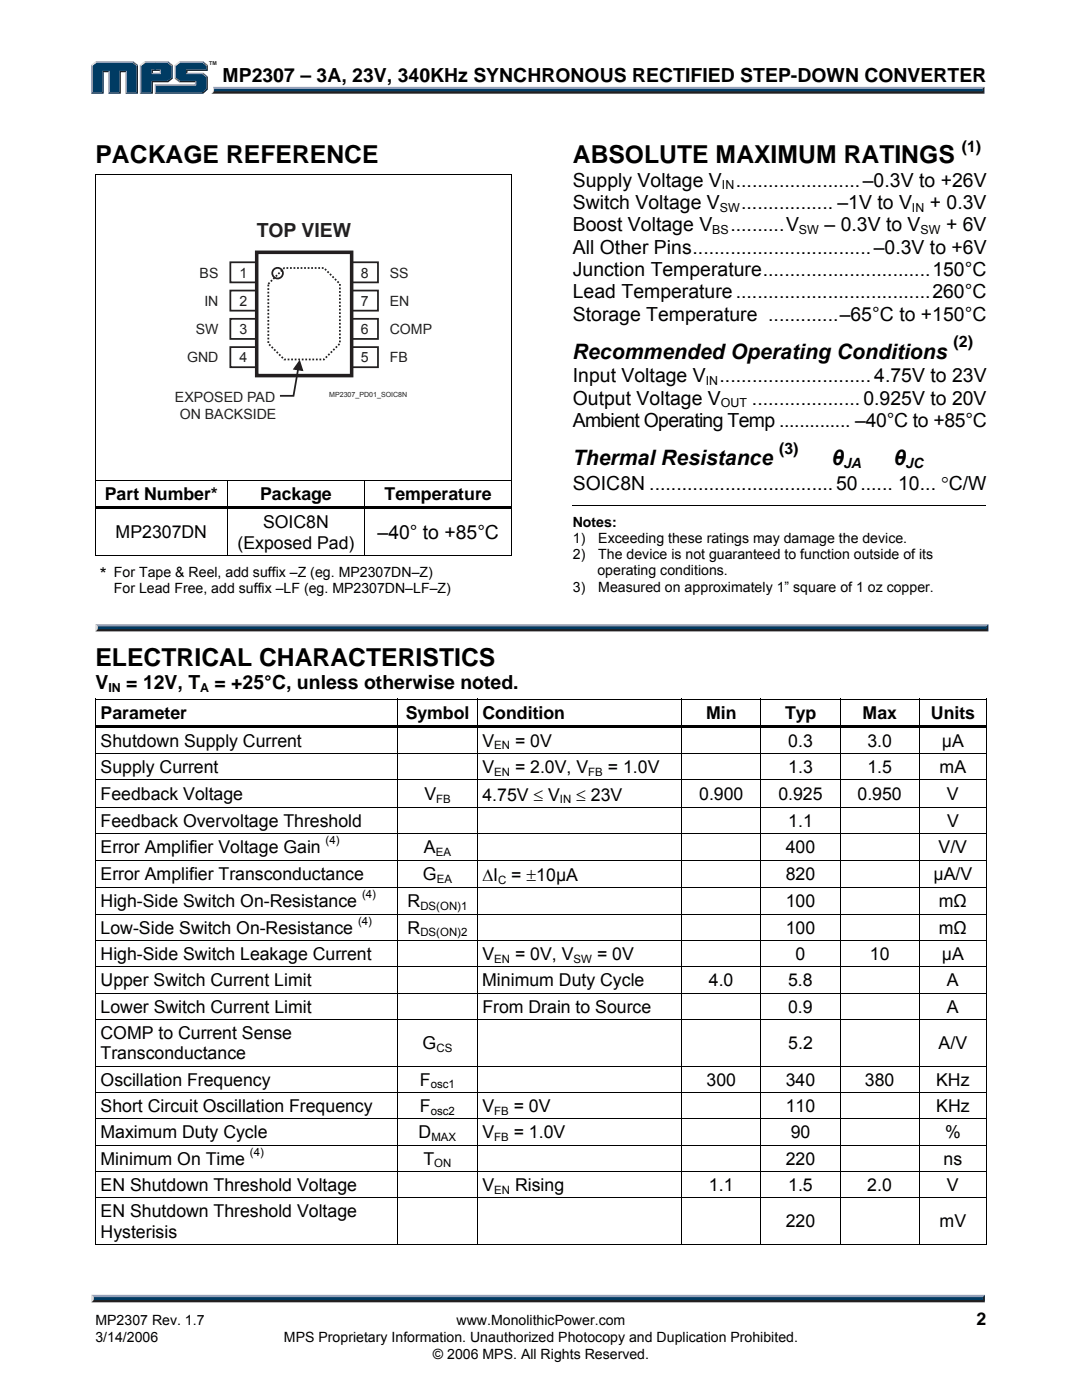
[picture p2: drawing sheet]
<svg xmlns="http://www.w3.org/2000/svg" width="216mm" height="279mm" viewBox="0 0 216 279" stroke-linecap="round" stroke-linejoin="round" font-family="sans-serif">
<path d="M18.7 259.2h177.4l.4 .7h-178.3z" fill="#231f20"/>
<path d="M18.3 258.4h178.2l-.4 .8h-177.4z" fill="#94a0b9"/>
<path d="M196.5 258.4v1.5l-.4-.4v-.6z" fill="#001339"/>
<path d="M18.7 258.9h177.4v.6h-177.4z" fill="#003b63"/>
<path d="M18.2 258.4l.5 .5v.5l-.5 .5z" fill="#dcddde"/>
<path d="M42.5 17.3h153.9l-.4 .7h-153.3z" fill="#94a0b9"/>
<path d="M42.7 18h153.3l.4 .7h-154.3l.4-.3z" fill="#231f20"/>
<path d="M196.4 17.3v1.4l-.4-.4v-.5z" fill="#001339"/>
<path d="M42.7 17.8h153.3v.5h-153.4z" fill="#003b63"/>
<path d="M42.5 17.3l.2 .6a.81 .81 0 0 1-.6 .8l.1-.1a1.3 1.3 0 0 0 .3-1.3z" fill="#dcddde"/>
<path d="M30.5 14.5h1.4l.2 .3h-1.9z" fill="#94a0b9"/>
<g fill="#003b63">
<path d="M18.4 13.1l.8-.6h7.3l.8 .6v5.3h-2v-4.3h-1.5v4.3h-1.9v-4.3h-1.5v4.3h-2z"/>
<path d="M28.2 13.1l.8-.6h2.1v1.4h-.9v.9h1.9v-.9h-1.2v-1.4h2.5l.8 .6v2.4l-.8 .6h-3.2v2.3h-2z"/>
<path d="M31.1 17.1h8v-1h-3.2l-.8-.6v-2.4l.8-.6h4.5l.8 .6v.8h-4.1v.9h3.3l.8 .6v2.3l-.8 .7h-9.3z"/>
</g>
<path d="M35.7 12.4h4.9" fill="none" stroke="#94a0b9" stroke-width=".27"/>
<path d="M34.8 13l.9-.8 .2 .3-.8 .6z" fill="#dcddde"/>
<path d="M35 13v2.7" fill="none" stroke="#94a0b9" stroke-width=".27"/>
<path d="M34.8 15.7l.3-.2 .8 .6-.2 .3z" fill="#547194"/>
<path d="M35.7 16.3h3.5" fill="none" stroke="#001339" stroke-width=".27"/>
<g fill="#94a0b9">
<path d="M30.9 16.8h8v-.4l.3-.3v1h-8.1z"/>
<path d="M30.9 16.8l.2 .3v1.3l-.2 .3z"/>
</g>
<path d="M37.1 13.9h4.1v-.8l.3-.1v1.1h-4.1v.4l-.3 .3z" fill="#001339"/>
<path d="M37.1 14.6h3.5" fill="none" stroke="#94a0b9" stroke-width=".27"/>
<path d="M40.6 14.5l.9 .7-.3 .2-.8-.6z" fill="#547194"/>
<g fill="#001339">
<path d="M31.1 18.4h9.3l.8-.7v-2.3l.3-.2v2.7l-.9 .8h-9.7z"/>
<path d="M30.2 16.1h3.2l.8-.6v-2.4l.3-.1v2.7l-.9 .7h-3.1v2.3h-2.6l.3-.3h2z"/>
</g>
<path d="M33.6 12.2l.9 .8-.3 .1-.8-.6z" fill="#547194"/>
<path d="M28.8 12.4h4.8" fill="none" stroke="#94a0b9" stroke-width=".27"/>
<path d="M27.9 13l.9-.8 .2 .3-.8 .6z" fill="#dcddde"/>
<path d="M28 13v5.7" fill="none" stroke="#94a0b9" stroke-width=".27"/>
<path d="M31.9 14.1l.2-.2v.9l-.2-.3z" fill="#94a0b9"/>
<g fill="#001339">
<path d="M30.2 13.9h1.9l-.2 .2h-1.4v.4l-.3 .3z"/>
<path d="M27.3 13.1l.2-.1v5.7h-2.5l.3-.3h2z"/>
</g>
<path d="M26.6 12.2l.9 .8-.2 .1-.8-.6z" fill="#547194"/>
<path d="M19.1 12.4h7.5" fill="none" stroke="#94a0b9" stroke-width=".27"/>
<path d="M18.2 13l.9-.8 .1 .3-.8 .6z" fill="#dcddde"/>
<path d="M18.3 13v5.7" fill="none" stroke="#94a0b9" stroke-width=".27"/>
<path d="M20.4 14.1h1.5l-.3 .3h-.9v4.3h-2.5l.2-.3h2z" fill="#001339"/>
<path d="M21.7 14.1v4.6" fill="none" stroke="#94a0b9" stroke-width=".27"/>
<path d="M23.8 14.1h1.5l-.3 .3h-.9v4.3h-2.5l.3-.3h1.9z" fill="#001339"/>
<path d="M25.1 14.1v4.6" fill="none" stroke="#94a0b9" stroke-width=".27"/>
<path d="M40.6 12.2l.9 .8-.3 .1-.8-.6z" fill="#547194"/>
<path d="M56.7 53.5h7.9l3.2 3.2v11.9l-3.2 3.1h-7.9l-3.2-3.1v-11.9z" fill="none" stroke="#231f20" stroke-width=".35" stroke-dasharray=".4" stroke-linecap="butt"/>
<path d="M51.2 50.4h19v24.6h-19z" fill="none" stroke="#231f20" stroke-width=".71" stroke-linecap="butt"/>
<g fill="none" stroke="#231f20" stroke-width=".35">
<path d="M46 52.3h5.2v4.1h-5.2zM46 58h5.2v4h-5.2zM70.2 52.3h5.2v4.1h-5.2zM70.2 58h5.2v4h-5.2zM46 63.6h5.2v4h-5.2zM46 69.3h5.2v4h-5.2zM59.6 72.7l-1 6.3h-2.7M70.2 63.6h5.2v4h-5.2zM70.2 69.3h5.2v4h-5.2z"/>
<circle cx="55.4" cy="54.5" r="1.06"/>
</g>
<path d="M59.8 72.2l.5 1.7-1.6-.3z" fill="#231f20" stroke="#231f20" stroke-width=".35"/>
<g fill="#000">
<path d="M19 34.7h.1v.7h-.1zM102 34.7h.2v.7h-.2zM102 34.7h.2v.2h-.2zM19 95.9h.1v.7h-.1zM45.3 95.9h.1v.7h-.1zM72.7 95.9h.2v.7h-.2zM102 95.9h.2v.7h-.2zM19 101.1h.1v1.1h-.1zM19 110.8h.1v.2h-.1zM19.1 101.1h26.2v.5h-26.2zM45.3 101.6h.1v.6h-.1zM45.3 101.1h27.4v.5h-27.4z"/>
<path d="M72.7 101.6h.2v.6h-.2zM72.7 101.1h29.3v.5h-29.3zM102 101.1h.2v1.1h-.2zM102 110.8h.2v.2h-.2z"/>
</g>
<g fill="none" stroke="#000" stroke-width=".2">
<path d="M19 34.8h83M19 35.4v60.5M102.1 35.4v60.5M19 96.6v4.5M19.1 95.9h26.2M45.4 96.6v4.5M45.4 95.9h27.3M72.8 96.6v4.5M72.9 95.9h29.1M102.1 96.6v4.5M19 110.9h83.2M19 102.2v8.6"/>
<path d="M45.4 102.2v8.6M72.8 102.2v8.6M102.1 102.2v8.6M114.3 100.8h82.4"/>
</g>
<path d="M19.5 125.3h177.3l.4 .7h-178.2z" fill="#231f20"/>
<path d="M19.1 124.6h178.1l-.4 .7h-177.3z" fill="#94a0b9"/>
<path d="M197.2 124.6v1.4l-.4-.4v-.6z" fill="#001339"/>
<path d="M19.5 125h177.3v.6h-177.3z" fill="#003b63"/>
<path d="M19 124.6l.5 .4v.6l-.5 .4z" fill="#dcddde"/>
<g fill="#000">
<path d="M196.8 139.4h.1v.2h-.1zM19 139.4h.1v.7h-.1zM19 144.7h.1v1h-.1zM19 150.3h.1v.7h-.1zM19 155.6h.1v.7h-.1zM19.1 144.7h60.2v.5h-60.2zM79.3 139.4h.2v.7h-.2zM79.3 145.2h.2v.5h-.2zM79.3 144.7h15.9v.5h-15.9zM79.3 150.3h.2v.7h-.2zM79.3 155.6h.2v.7h-.2zM95.2 139.4h.1v.7h-.1z"/>
<path d="M95.2 145.2h.1v.5h-.1zM95.2 144.7h40.8v.5h-40.8zM95.2 150.3h.1v.7h-.1zM95.2 155.6h.1v.7h-.1zM136 139.4h.1v.7h-.1zM136 145.2h.1v.5h-.1zM136 144.7h15.7v.5h-15.7zM136 150.3h.1v.7h-.1zM136 155.6h.1v.7h-.1zM151.7 139.4h.2v.7h-.2zM151.7 145.2h.2v.5h-.2zM151.7 144.7h15.9v.5h-15.9z"/>
<path d="M151.7 150.3h.2v.7h-.2zM151.7 155.6h.2v.7h-.2zM167.6 139.4h.1v.7h-.1zM167.6 145.2h.1v.5h-.1zM167.6 144.7h15.8v.5h-15.8zM167.6 150.3h.1v.7h-.1zM167.6 155.6h.1v.7h-.1zM183.4 139.4h.1v.7h-.1zM183.4 145.2h.1v.5h-.1zM183.4 144.7h13.4v.5h-13.4zM183.4 150.3h.1v.7h-.1zM183.4 155.6h.1v.7h-.1z"/>
<path d="M196.8 139.4h.1v.7h-.1zM196.8 144.7h.1v1h-.1zM196.8 150.3h.1v.7h-.1zM196.8 155.6h.1v.7h-.1zM19 161.1h.1v.7h-.1zM19 166.3h.1v.7h-.1zM19 171.6h.1v.7h-.1zM19 177.1h.1v.7h-.1zM79.3 161.1h.2v.7h-.2zM79.3 166.3h.2v.7h-.2zM79.3 171.6h.2v.7h-.2zM79.3 177.1h.2v.7h-.2z"/>
<path d="M95.2 161.1h.1v.7h-.1zM95.2 166.3h.1v.7h-.1zM95.2 171.6h.1v.7h-.1zM95.2 177.1h.1v.7h-.1zM136 161.1h.1v.7h-.1zM136 166.3h.1v.7h-.1zM136 171.6h.1v.7h-.1zM136 177.1h.1v.7h-.1zM151.7 161.1h.2v.7h-.2zM151.7 166.3h.2v.7h-.2zM151.7 171.6h.2v.7h-.2zM151.7 177.1h.2v.7h-.2z"/>
<path d="M167.6 161.1h.1v.7h-.1zM167.6 166.3h.1v.7h-.1zM167.6 171.6h.1v.7h-.1zM167.6 177.1h.1v.7h-.1zM183.4 161.1h.1v.7h-.1zM183.4 166.3h.1v.7h-.1zM183.4 171.6h.1v.7h-.1zM183.4 177.1h.1v.7h-.1zM196.8 161.1h.1v.7h-.1zM196.8 166.3h.1v.7h-.1zM196.8 171.6h.1v.7h-.1zM196.8 177.1h.1v.7h-.1z"/>
<path d="M19 182.4h.1v.7h-.1zM19 187.6h.1v.7h-.1zM19 192.9h.1v.7h-.1zM19 198.1h.1v.7h-.1zM79.3 182.4h.2v.7h-.2zM79.3 187.6h.2v.7h-.2zM79.3 192.9h.2v.7h-.2zM79.3 198.1h.2v.7h-.2zM95.2 182.4h.1v.7h-.1zM95.2 187.6h.1v.7h-.1zM95.2 192.9h.1v.7h-.1zM95.2 198.1h.1v.7h-.1z"/>
<path d="M136 182.4h.1v.7h-.1zM136 187.6h.1v.7h-.1zM136 192.9h.1v.7h-.1zM136 198.1h.1v.7h-.1zM151.7 182.4h.2v.7h-.2zM151.7 187.6h.2v.7h-.2zM151.7 192.9h.2v.7h-.2zM151.7 198.1h.2v.7h-.2zM167.6 182.4h.1v.7h-.1zM167.6 187.6h.1v.7h-.1zM167.6 192.9h.1v.7h-.1zM167.6 198.1h.1v.7h-.1z"/>
<path d="M183.4 182.4h.1v.7h-.1zM183.4 187.6h.1v.7h-.1zM183.4 192.9h.1v.7h-.1zM183.4 198.1h.1v.7h-.1zM196.8 182.4h.1v.7h-.1zM196.8 187.6h.1v.7h-.1zM196.8 192.9h.1v.7h-.1zM196.8 198.1h.1v.7h-.1zM19 203.4h.1v.7h-.1zM19 212.7h.1v.7h-.1zM19 218h.1v.7h-.1zM79.3 203.4h.2v.7h-.2z"/>
<path d="M79.3 212.7h.2v.7h-.2zM79.3 218h.2v.7h-.2zM95.2 203.4h.1v.7h-.1zM95.2 212.7h.1v.7h-.1zM95.2 218h.1v.7h-.1zM136 203.4h.1v.7h-.1zM136 212.7h.1v.7h-.1zM136 218h.1v.7h-.1zM151.7 203.4h.2v.7h-.2zM151.7 212.7h.2v.7h-.2zM151.7 218h.2v.7h-.2zM167.6 203.4h.1v.7h-.1z"/>
<path d="M167.6 212.7h.1v.7h-.1zM167.6 218h.1v.7h-.1zM183.4 203.4h.1v.7h-.1zM183.4 212.7h.1v.7h-.1zM183.4 218h.1v.7h-.1zM196.8 203.4h.1v.7h-.1zM196.8 212.7h.1v.7h-.1zM196.8 218h.1v.7h-.1zM19 223.2h.1v.7h-.1zM19 228.5h.1v.7h-.1zM19 233.7h.1v.7h-.1zM19 239h.1v.7h-.1z"/>
<path d="M79.3 223.2h.2v.7h-.2zM79.3 228.5h.2v.7h-.2zM79.3 233.7h.2v.7h-.2zM79.3 239h.2v.7h-.2zM95.2 223.2h.1v.7h-.1zM95.2 228.5h.1v.7h-.1zM95.2 233.7h.1v.7h-.1zM95.2 239h.1v.7h-.1zM136 223.2h.1v.7h-.1zM136 228.5h.1v.7h-.1zM136 233.7h.1v.7h-.1zM136 239h.1v.7h-.1z"/>
<path d="M151.7 223.2h.2v.7h-.2zM151.7 228.5h.2v.7h-.2zM151.7 233.7h.2v.7h-.2zM151.7 239h.2v.7h-.2zM167.6 223.2h.1v.7h-.1zM167.6 228.5h.1v.7h-.1zM167.6 233.7h.1v.7h-.1zM167.6 239h.1v.7h-.1zM183.4 223.2h.1v.7h-.1zM183.4 228.5h.1v.7h-.1zM183.4 233.7h.1v.7h-.1zM183.4 239h.1v.7h-.1z"/>
<path d="M196.8 223.2h.1v.7h-.1zM196.8 228.5h.1v.7h-.1zM196.8 233.7h.1v.7h-.1zM196.8 239h.1v.7h-.1zM196.8 248.3h.1v.2h-.1z"/>
</g>
<g fill="none" stroke="#000" stroke-width=".2">
<path d="M19 139.5h60.3M79.5 139.5h15.7M95.3 139.5h40.7M136.1 139.5h15.6M151.9 139.5h15.7M167.7 139.5h15.7M183.5 139.5h13.3M19 140.1v4.6M19 145.7v4.6M19 151v4.6M19 156.3v4.8M19.1 150.4h60.2"/>
<path d="M19.1 155.6h60.2M79.4 140.1v4.6M79.4 145.7v4.6M79.4 151v4.6M79.4 156.3v4.8M79.5 150.4h15.7M79.5 155.6h15.7M95.2 140.1v4.6M95.2 145.7v4.6M95.2 151v4.6M95.2 156.3v4.8M95.3 150.4h40.7"/>
<path d="M95.3 155.6h40.7M136 140.1v4.6M136 145.7v4.6M136 151v4.6M136 156.3v4.8M136.1 150.4h15.6M136.1 155.6h15.6M151.8 140.1v4.6M151.8 145.7v4.6M151.8 151v4.6M151.8 156.3v4.8M151.9 150.4h15.7"/>
<path d="M151.9 155.6h15.7M167.6 140.1v4.6M167.6 145.7v4.6M167.6 151v4.6M167.6 156.3v4.8M167.7 150.4h15.7M167.7 155.6h15.7M183.5 140.1v4.6M183.5 145.7v4.6M183.5 151v4.6M183.5 156.3v4.8M183.5 150.4h13.3"/>
<path d="M183.5 155.6h13.3M196.8 140.1v4.6M196.8 145.7v4.6M196.8 151v4.6M196.8 156.3v4.8M19 161.8v4.5M19 167v4.6M19 172.3v4.8M19 177.8v4.6M19.1 161.2h60.2M19.1 166.4h60.2M19.1 171.7h60.2"/>
<path d="M19.1 177.2h60.2M79.4 161.8v4.5M79.4 167v4.6M79.4 172.3v4.8M79.4 177.8v4.6M79.5 161.2h15.7M79.5 166.4h15.7M79.5 171.7h15.7M79.5 177.2h15.7M95.2 161.8v4.5M95.2 167v4.6M95.2 172.3v4.8"/>
<path d="M95.2 177.8v4.6M95.3 161.2h40.7M95.3 166.4h40.7M95.3 171.7h40.7M95.3 177.2h40.7M136 161.8v4.5M136 167v4.6M136 172.3v4.8M136 177.8v4.6M136.1 161.2h15.6M136.1 166.4h15.6M136.1 171.7h15.6"/>
<path d="M136.1 177.2h15.6M151.8 161.8v4.5M151.8 167v4.6M151.8 172.3v4.8M151.8 177.8v4.6M151.9 161.2h15.7M151.9 166.4h15.7M151.9 171.7h15.7M151.9 177.2h15.7M167.6 161.8v4.5M167.6 167v4.6M167.6 172.3v4.8"/>
<path d="M167.6 177.8v4.6M167.7 161.2h15.7M167.7 166.4h15.7M167.7 171.7h15.7M167.7 177.2h15.7M183.5 161.8v4.5M183.5 167v4.6M183.5 172.3v4.8M183.5 177.8v4.6M183.5 161.2h13.3M183.5 166.4h13.3M183.5 171.7h13.3"/>
<path d="M183.5 177.2h13.3M196.8 161.8v4.5M196.8 167v4.6M196.8 172.3v4.8M196.8 177.8v4.6M19 183.1v4.5M19 188.3v4.6M19 193.6v4.5M19 198.8v4.6M19.1 182.5h60.2M19.1 187.7h60.2M19.1 193h60.2"/>
<path d="M19.1 198.2h60.2M79.4 183.1v4.5M79.4 188.3v4.6M79.4 193.6v4.5M79.4 198.8v4.6M79.5 182.5h15.7M79.5 187.7h15.7M79.5 193h15.7M79.5 198.2h15.7M95.2 183.1v4.5M95.2 188.3v4.6M95.2 193.6v4.5"/>
<path d="M95.2 198.8v4.6M95.3 182.5h40.7M95.3 187.7h40.7M95.3 193h40.7M95.3 198.2h40.7M136 183.1v4.5M136 188.3v4.6M136 193.6v4.5M136 198.8v4.6M136.1 182.5h15.6M136.1 187.7h15.6M136.1 193h15.6"/>
<path d="M136.1 198.2h15.6M151.8 183.1v4.5M151.8 188.3v4.6M151.8 193.6v4.5M151.8 198.8v4.6M151.9 182.5h15.7M151.9 187.7h15.7M151.9 193h15.7M151.9 198.2h15.7M167.6 183.1v4.5M167.6 188.3v4.6M167.6 193.6v4.5"/>
<path d="M167.6 198.8v4.6M167.7 182.5h15.7M167.7 187.7h15.7M167.7 193h15.7M167.7 198.2h15.7M183.5 183.1v4.5M183.5 188.3v4.6M183.5 193.6v4.5M183.5 198.8v4.6M183.5 182.5h13.3M183.5 187.7h13.3M183.5 193h13.3"/>
<path d="M183.5 198.2h13.3M196.8 183.1v4.5M196.8 188.3v4.6M196.8 193.6v4.5M196.8 198.8v4.6M19 204.1v8.6M19 213.4v4.6M19 218.7v4.5M19.1 203.5h60.2M19.1 212.8h60.2M19.1 218h60.2M79.4 204.1v8.6"/>
<path d="M79.4 213.4v4.6M79.4 218.7v4.5M79.5 203.5h15.7M79.5 212.8h15.7M79.5 218h15.7M95.2 204.1v8.6M95.2 213.4v4.6M95.2 218.7v4.5M95.3 203.5h40.7M95.3 212.8h40.7M95.3 218h40.7M136 204.1v8.6"/>
<path d="M136 213.4v4.6M136 218.7v4.5M136.1 203.5h15.6M136.1 212.8h15.6M136.1 218h15.6M151.8 204.1v8.6M151.8 213.4v4.6M151.8 218.7v4.5M151.9 203.5h15.7M151.9 212.8h15.7M151.9 218h15.7M167.6 204.1v8.6"/>
<path d="M167.6 213.4v4.6M167.6 218.7v4.5M167.7 203.5h15.7M167.7 212.8h15.7M167.7 218h15.7M183.5 204.1v8.6M183.5 213.4v4.6M183.5 218.7v4.5M183.5 203.5h13.3M183.5 212.8h13.3M183.5 218h13.3M196.8 204.1v8.6"/>
<path d="M196.8 213.4v4.6M196.8 218.7v4.5M19 223.9v4.6M19 229.2v4.5M19 234.4v4.6M19 239.7v8.8M19.1 223.3h60.2M19.1 228.6h60.2M19.1 233.8h60.2M19.1 239.1h60.2M79.4 223.9v4.6M79.4 229.2v4.5"/>
<path d="M79.4 234.4v4.6M79.4 239.7v8.8M79.5 223.3h15.7M79.5 228.6h15.7M79.5 233.8h15.7M79.5 239.1h15.7M95.2 223.9v4.6M95.2 229.2v4.5M95.2 234.4v4.6M95.2 239.7v8.8M95.3 223.3h40.7M95.3 228.6h40.7"/>
<path d="M95.3 233.8h40.7M95.3 239.1h40.7M136 223.9v4.6M136 229.2v4.5M136 234.4v4.6M136 239.7v8.8M136.1 223.3h15.6M136.1 228.6h15.6M136.1 233.8h15.6M136.1 239.1h15.6M151.8 223.9v4.6M151.8 229.2v4.5"/>
<path d="M151.8 234.4v4.6M151.8 239.7v8.8M151.9 223.3h15.7M151.9 228.6h15.7M151.9 233.8h15.7M151.9 239.1h15.7M167.6 223.9v4.6M167.6 229.2v4.5M167.6 234.4v4.6M167.6 239.7v8.8M167.7 223.3h15.7M167.7 228.6h15.7"/>
<path d="M167.7 233.8h15.7M167.7 239.1h15.7M183.5 223.9v4.6M183.5 229.2v4.5M183.5 234.4v4.6M183.5 239.7v8.8M183.5 223.3h13.3M183.5 228.6h13.3M183.5 233.8h13.3M183.5 239.1h13.3M196.8 223.9v4.6M196.8 229.2v4.5"/>
<path d="M196.8 234.4v4.6M196.8 239.7v8.8M19 248.4h60.3M79.5 248.4h15.7M95.3 248.4h40.7M136.1 248.4h15.6M151.9 248.4h15.7M167.7 248.4h15.7M183.5 248.4h13.3"/>
</g>
<g font-size="4.9">
<text x="19" y="32.6">PACKAGE REFERENCE</text>
<text x="114.3" y="32.6">ABSOLUTE MAXIMUM RATINGS</text>
<text x="19" y="132.8">ELECTRICAL CHARACTERISTICS</text>
</g>
<g font-size="4.2">
<text x="114.3" y="71.6">Recommended Operating Conditions</text>
<text x="114.3" y="92.8">Thermal Resistance</text>
<text x="166" y="92.8">θ</text>
<text x="178.4" y="92.8">θ</text>
</g>
<g font-size="3.9">
<text x="44.4" y="16.3">MP2307 – 3A, 23V, 340KHz SYNCHRONOUS RECTIFIED STEP-DOWN CONVERTER</text>
<text x="114.3" y="37.3">Supply Voltage V</text>
<text x="114.3" y="41.7">Switch Voltage V</text>
<text x="146.8" y="37.3">.......................–0.3V to +26V</text>
<text x="147.9" y="41.7">................. –1V to V</text>
<text x="185.5" y="41.7">+ 0.3V</text>
<text x="114.3" y="46.2">Boost Voltage V</text>
<text x="145.7" y="46.2">..........V</text>
<text x="164.5" y="46.2">– 0.3V to V</text>
<text x="188.8" y="46.2">+ 6V</text>
<text x="114.3" y="50.6">All Other Pins.................................–0.3V to +6V</text>
<text x="114.3" y="55.1">Junction Temperature...............................150°C</text>
<text x="114.3" y="59.6">Lead Temperature....................................260°C</text>
<text x="114.3" y="64">Storage Temperature .............–65°C to +150°C</text>
<text x="114.3" y="76.3">Input Voltage V</text>
<text x="143.6" y="76.3">............................4.75V to 23V</text>
<text x="114.3" y="80.8">Output Voltage V</text>
<text x="150.1" y="80.8">....................0.925V to 20V</text>
<text x="114.3" y="85.2">Ambient Operating Temp .............. –40°C to +85°C</text>
<text x="114.3" y="97.8">SOIC8N ..................................50...... 10... °C/W</text>
<text x="75.3" y="107.6">–40° to +85°C</text>
<text x="19" y="137.5">V</text>
<text x="25.2" y="137.5">= 12V, T</text>
<text x="42.8" y="137.5">= +25°C, unless otherwise noted.</text>
</g>
<text font-size="3.9" fill="#231f20" x="51.3" y="47.4">TOP VIEW</text>
<g font-size="3.5">
<text x="20.9" y="99.8">Part Number*</text>
<text x="51.9" y="99.8">Package</text>
<text x="76.7" y="99.8">Temperature</text>
<text x="23.1" y="107.4">MP2307DN</text>
<text x="52.5" y="105.4">SOIC8N</text>
<text x="47.4" y="109.5">(Exposed Pad)</text>
<text x="19.9" y="115.8">*</text>
<text x="20.1" y="143.4">Parameter</text>
<text x="81" y="143.4">Symbol</text>
<text x="96.3" y="143.4">Condition</text>
<text x="140.9" y="143.4">Min</text>
<text x="156.6" y="143.4">Typ</text>
<text x="172.1" y="143.4">Max</text>
<text x="185.7" y="143.4">Units</text>
<text x="20.1" y="149">Shutdown Supply Current</text>
<text x="96.2" y="149">V</text>
<text x="102.8" y="149">= 0V</text>
<text x="157.3" y="149">0.3</text>
<text x="173.1" y="149">3.0</text>
<text x="188" y="149">µA</text>
<text x="20.1" y="154.3">Supply Current</text>
<text x="96.3" y="154.3">V</text>
<text x="102.8" y="154.3">= 2.0V, V</text>
<text x="121.3" y="154.3">= 1.0V</text>
<text x="157.3" y="154.3">1.3</text>
<text x="173.1" y="154.3">1.5</text>
<text x="187.5" y="154.3">mA</text>
<text x="20.1" y="159.6">Feedback Voltage</text>
<text x="84.7" y="159.6">V</text>
<text x="96.3" y="159.8">4.75V ≤ V</text>
<text x="115" y="159.8">≤ 23V</text>
<text x="139.5" y="159.6">0.900</text>
<text x="155.3" y="159.6">0.925</text>
<text x="171.1" y="159.6">0.950</text>
<text x="189" y="159.6">V</text>
<text x="20.1" y="165">Feedback Overvoltage Threshold</text>
<text x="157.3" y="165">1.1</text>
<text x="189" y="165">V</text>
<text x="20.1" y="170.3">Error Amplifier Voltage Gain</text>
<text x="84.6" y="170.3">A</text>
<text x="156.8" y="170.3">400</text>
<text x="187.3" y="170.3">V/V</text>
<text x="20.1" y="175.7">Error Amplifier Transconductance</text>
<text x="84.4" y="175.7">G</text>
<text x="96.3" y="175.8">∆I</text>
<text x="102" y="175.8">= ±10µA</text>
<text x="156.8" y="175.7">820</text>
<text x="186.3" y="175.7">µA/V</text>
<text x="20.1" y="181.1">High-Side Switch On-Resistance</text>
<text x="81.3" y="181.1">R</text>
<text x="156.8" y="181.1">100</text>
<text x="187.3" y="181.1">mΩ</text>
<text x="20.1" y="186.3">Low-Side Switch On-Resistance</text>
<text x="20.1" y="191.6">High-Side Switch Leakage Current</text>
<text x="81.3" y="186.3">R</text>
<text x="96.3" y="191.6">V</text>
<text x="102.8" y="191.6">= 0V, V</text>
<text x="119.1" y="191.6">= 0V</text>
<text x="156.8" y="186.3">100</text>
<text x="158.8" y="191.6">0</text>
<text x="173.6" y="191.6">10</text>
<text x="187.3" y="186.3">mΩ</text>
<text x="188" y="191.6">µA</text>
<text x="20.1" y="196.8">Upper Switch Current Limit</text>
<text x="96.2" y="196.8">Minimum Duty Cycle</text>
<text x="141.4" y="196.8">4.0</text>
<text x="157.3" y="196.8">5.8</text>
<text x="188.9" y="196.8">A</text>
<text x="20.1" y="202.1">Lower Switch Current Limit</text>
<text x="96.3" y="202.1">From Drain to Source</text>
<text x="157.3" y="202.1">0.9</text>
<text x="188.9" y="202.1">A</text>
<text x="20.1" y="207.3">COMP to Current Sense</text>
<text x="84.3" y="209.4">G</text>
<text x="157.3" y="209.4">5.2</text>
<text x="187.3" y="209.4">A/V</text>
<text x="20.1" y="211.4">Transconductance</text>
<text x="20.1" y="216.7">Oscillation Frequency</text>
<text x="20.1" y="221.9">Short Circuit Oscillation Frequency</text>
<text x="83.8" y="221.9">F</text>
<text x="83.8" y="216.7">F</text>
<text x="96.3" y="221.9">V</text>
<text x="102.5" y="221.9">= 0V</text>
<text x="141" y="216.7">300</text>
<text x="156.8" y="216.7">340</text>
<text x="156.8" y="221.9">110</text>
<text x="172.6" y="216.7">380</text>
<text x="186.8" y="216.7">KHz</text>
<text x="186.8" y="221.9">KHz</text>
<text x="20.1" y="227.2">Maximum Duty Cycle</text>
<text x="83.5" y="227.2">D</text>
<text x="96.3" y="227.2">V</text>
<text x="102.5" y="227.2">= 1.0V</text>
<text x="157.8" y="227.2">90</text>
<text x="188.6" y="227.2">%</text>
<text x="20.1" y="232.4">Minimum On Time</text>
<text x="84.5" y="232.4">T</text>
<text x="156.8" y="232.4">220</text>
<text x="188.3" y="232.4">ns</text>
<text x="20.1" y="237.7">EN Shutdown Threshold Voltage</text>
<text x="96.3" y="237.7">V</text>
<text x="102.8" y="237.7">Rising</text>
<text x="141.5" y="237.7">1.1</text>
<text x="157.3" y="237.7">1.5</text>
<text x="173.1" y="237.7">2.0</text>
<text x="189" y="237.7">V</text>
<text x="20.1" y="242.9">EN Shutdown Threshold Voltage</text>
<text x="156.8" y="244.9">220</text>
<text x="187.5" y="244.9">mV</text>
<text x="20.1" y="247">Hysterisis</text>
<text x="194.9" y="264.5">2</text>
</g>
<g font-size="3.2">
<text x="191.9" y="30.3">(1)</text>
<text x="190.3" y="69.3">(2)</text>
<text x="155.5" y="90.5">(3)</text>
</g>
<g font-size="2.8" fill="#231f20">
<text x="39.8" y="55.4">BS</text>
<text x="47.8" y="55.4">1</text>
<text x="72" y="55.4">8</text>
<text x="77.8" y="55.4">SS</text>
<text x="40.8" y="61.1">IN</text>
<text x="47.8" y="61.1">2</text>
<text x="72" y="61.1">7</text>
<text x="77.8" y="61.1">EN</text>
<text x="39.1" y="66.7">SW</text>
<text x="47.8" y="66.7">3</text>
<text x="72" y="66.7">6</text>
<text x="77.8" y="66.7">COMP</text>
<text x="37.3" y="72.3">GND</text>
<text x="47.8" y="72.3">4</text>
<text x="72" y="72.3">5</text>
<text x="77.8" y="72.3">FB</text>
<text x="34.9" y="80.2">EXPOSED PAD</text>
<text x="35.9" y="83.5">ON BACKSIDE</text>
</g>
<g font-size="2.8">
<text x="168.4" y="93.3">JA</text>
<text x="180.7" y="93.3">JC</text>
<text x="114.3" y="105.1">Notes:</text>
<text x="114.3" y="108.4">1)</text>
<text x="114.3" y="111.6">2)</text>
<text x="119.4" y="108.4">Exceeding these ratings may damage the device.</text>
<text x="119.4" y="111.6">The device is not guaranteed to function outside of its</text>
<text x="22.7" y="115.1">For Tape &amp; Reel, add suffix –Z (eg. MP2307DN–Z)</text>
<text x="22.7" y="118.4">For Lead Free, add suffix –LF (eg. MP2307DN–LF–Z)</text>
<text x="114.3" y="118.1">3)</text>
<text x="119.2" y="114.8">operating conditions.</text>
<text x="119.4" y="118.1">Measured on approximately 1” square of 1 oz copper.</text>
<text x="19" y="267.9">3/14/2006</text>
<text x="19" y="264.5">MP2307 Rev. 1.7</text>
<text x="56.7" y="267.9">MPS Proprietary Information. Unauthorized Photocopy and Duplication Prohibited.</text>
<text x="91.1" y="264.5">www.MonolithicPower.com</text>
<text x="86.4" y="271.1">© 2006 MPS. All Rights Reserved.</text>
</g>
<g font-size="2.5">
<text x="144.1" y="37.8">IN</text>
<text x="142.1" y="46.7">BS</text>
<text x="143.6" y="42.2">SW</text>
<text x="159.4" y="46.7">SW</text>
<text x="182" y="42.2">IN</text>
<text x="183.7" y="46.7">SW</text>
<text x="140.8" y="76.8">IN</text>
<text x="143.8" y="81.3">OUT</text>
<text x="21.6" y="138">IN</text>
<text x="40" y="138">A</text>
</g>
<g font-size="2.3">
<text x="98.6" y="149.5">EN</text>
<text x="98.6" y="154.8">EN</text>
<text x="117.4" y="154.8">FB</text>
<text x="87" y="160.2">FB</text>
<text x="111.7" y="160.3">IN</text>
<text x="65" y="168.5">(4)</text>
<text x="87" y="170.8">EA</text>
<text x="72.2" y="179.3">(4)</text>
<text x="87.1" y="176.2">EA</text>
<text x="99.4" y="176.3">C</text>
<text x="71.4" y="184.6">(4)</text>
<text x="83.9" y="181.6">DS(ON)1</text>
<text x="83.9" y="186.9">DS(ON)2</text>
<text x="98.6" y="192.1">EN</text>
<text x="114.4" y="192.1">SW</text>
<text x="87.1" y="209.9">CS</text>
<text x="86" y="217.2">osc1</text>
<text x="86" y="222.4">osc2</text>
<text x="86.1" y="227.7">MAX</text>
<text x="98.6" y="222.4">FB</text>
<text x="98.6" y="227.7">FB</text>
<text x="49.9" y="230.7">(4)</text>
<text x="86.7" y="233">ON</text>
<text x="98.6" y="238.2">EN</text>
</g>
<text font-size="1.4" fill="#231f20" x="65.7" y="79.1">MP2307_PD01_SOIC8N</text>
<text font-size="1.1" fill="#231f20" x="41.7" y="13">TM</text>
</svg>
